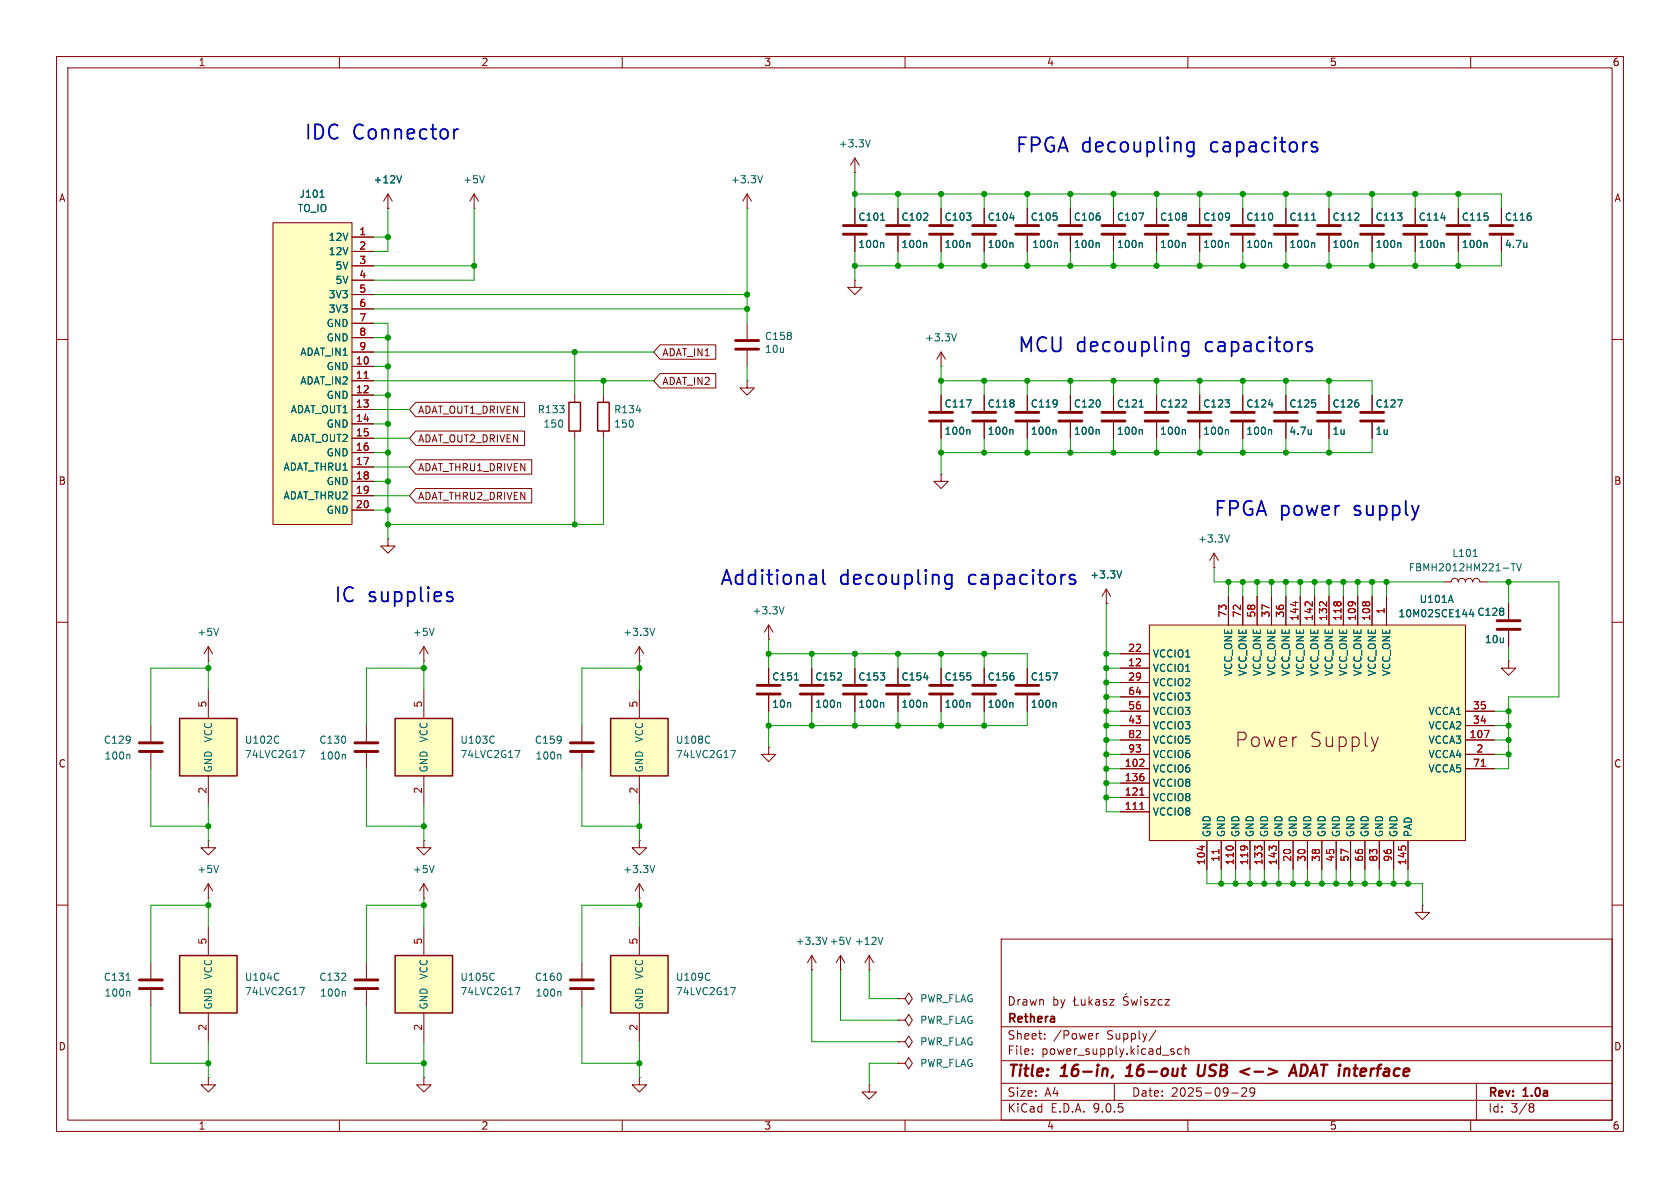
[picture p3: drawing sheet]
<svg xmlns="http://www.w3.org/2000/svg" width="297mm" height="210mm" viewBox="0 0 297 210" stroke-linecap="round" stroke-linejoin="round" font-family="sans-serif">
<g fill="none" stroke="#840000" stroke-width=".18">
<path d="M10 10h277v190h-277zM12 12h273v186h-273zM60 10v2M110 10v2M160 10v2M210 10v2M260 10v2M196.8 36.8v2.8M204.5 36.8v2.8M212.1 36.8v2.8M219.7 36.8v2.8M250.2 36.8v2.8"/>
<path d="M196.8 41.7v2.8M204.5 41.7v2.8M212.1 41.7v2.8M219.7 41.7v2.8M250.2 41.7v2.8M10 60h2M285 60h2M10 110h2M255.3 102.9h1.2a.64 .64 0 0 1 .7-.7 .64 .64 0 0 1 .6 .7 .64 .64 0 0 1 .6-.7 .64 .64 0 0 1 .7 .7 .64 .64 0 0 1 .6-.7 .64 .64 0 0 1 .6 .7 .64 .64 0 0 1 .7-.7 .64 .64 0 0 1 .6 .7h1.3M285 110h2M64.8 128.3v2.8M64.8 133.1v2.8"/>
<path d="M10 160h2M177 166h108v32h-108zM190 176.2v1.5h.7M190.2 176.7l-.5 .3M191.2 176.7v.9l.4 .1 .2-.1M191.8 176.7v1M192.5 176.2v1.5M192.7 177.1l.4 .6M193.1 176.7l-.6 .6M193.7 176.8h.6l.1 .9M194.4 177.1h-.5a.29 .29 0 0 0-.2 .3 .29 .29 0 0 0 .2 .3l.5-.1M195.6 176.8l-.4-.1-.2 .2 .1 .2 .5 .2v.3h-.6"/>
<path d="M196.2 176.7h.8l-.8 1h.8M199.2 175.6l-.2 .2M199.5 176.3l-.6-.1-.2 .1v.5l.6 .3 .2 .3-.3 .3-.6-.1M200 176.7l.2 1 .3-.7 .3 .7 .3-1M201.7 176.2v.1M201.7 176.7v1M202.9 176.8l-.4-.1-.2 .2 .1 .2 .5 .2v.3h-.6M203.5 176.7h.7l-.7 1h.7M205.5 176.8l-.5-.1-.3 .3v.4l.2 .2h.6M206 176.7h.7l-.7 1h.7M285 160h2M60 198v2"/>
<path d="M110 198v2M160 198v2M177 194.5h108M177 191.5h108M177 187.5h108M177 181.5h108M182.5 186.3v.1M182.5 185.5v.1M184.7 183.6v.1M184.7 182.8v.1M193.8 182.7v1M194.2 182.7l-.2 .1-.2 .2"/>
<path d="M197 191.5v3M204.4 182.1l-1.3 2M207.4 185.9l.2 .2-.2 .3M207.4 185.4l.1 .1M208.9 185.5l-.4-.1-.3 .3v.4l.1 .2h.6M209.5 185.5l.2-.1 .4 .1 .1 .9M209.5 184.9v1.5M210 198v2M217.7 193.2h1.2M219.5 192.4l.6-.1 .2 .1 .1 .3-.9 1.1h.9M221.8 192.9l-.3 .3h-.3l-.2-.3 .1-.5 .4-.1 .2 .1a.99 .99 0 0 1-.3 1.4h-.3M260 198v2"/>
<path d="M261 191.5v6.5M270.6 195.1l.4 .1 .2 .2-.3 .3M270.6 195.7h.3M270.9 195.7l.2 .2 .1 .4-.2 .2-.4 .1"/>
</g>
<path d="M196.7 190.1l-.2 .4M199 190.2h1.2M199.6 188.5l-.4 .3M208.9 188.9h.8M211.9 188.2l-.2 1.6 .2 .3a.66 .66 0 0 0 .9-.1M220.9 188.9l-1.6 .5 1.5 .6M227.9 190.2l.9-2 .4 2M228.1 189.6h1M230.6 188.2h-.5l-.2 2 .7-.1" fill="none" stroke="#840000" stroke-width=".4"/>
<path d="M201.3 37.7h.9l-.6 1.2M254.7 38.5h.8M201.8 42.9l.1 .2v.7M209.4 42.9l.2 .2v.7M217 42.9l.2 .2v.7M224.6 42.9l.2 .2v.7M255.1 42.9l.2 .2v.7M260.4 98.4h.8M267.2 99.6h.7M267.5 99.6v1.3M268.1 99.6l.4 1.3 .5-1.3M60.9 133.3l.2 .2v.7" fill="none" stroke="#006464" stroke-width=".18"/>
<path d="M194.8 39.9h4.1M202.4 39.9h4.1M210.1 39.9h4M217.7 39.9h4M248.2 39.9h4M194.8 41.4h4.1M202.4 41.4h4.1M210.1 41.4h4M217.7 41.4h4M248.2 41.4h4M62.7 131.3h4.1M62.7 132.8h4.1" fill="none" stroke="#840000" stroke-width=".51"/>
<path d="M69.8 127h10.2v10.2h-10.2z" fill="#ffffc2"/>
<path d="M69.8 127h10.2v10.2h-10.2z" fill="none" stroke="#840000" stroke-width=".25"/>
<g fill="none" stroke="#840000" stroke-width=".18">
<path d="M68.6 36.8h.1M68.6 34.3l-.8 1.3M68.6 34.3l.7 1.3M68.6 34.3v2.5M83.8 36.8h.1M83.8 34.3l-.7 1.3M83.8 34.3l.8 1.3M83.8 34.3v2.5M132.1 36.8h.1M132.1 34.3l-.8 1.3M132.1 34.3l.7 1.3M132.1 34.3v2.5"/>
<path d="M151.1 30.5h.1M151.1 27.9v2.6M151.1 36.8v2.8M151.1 27.9l-.7 1.3M151.1 27.9l.8 1.3M158.7 36.8v2.8M166.4 36.8v2.8M174 36.8v2.8M181.6 36.8v2.8M189.2 36.8v2.8M227.3 36.8v2.8M234.9 36.8v2.8"/>
<path d="M242.6 36.8v2.8M257.8 36.8v2.8M265.4 36.8v2.8M132.1 57.2v2.7M151.1 49.5v1.3h1.3l-1.3 1.3-1.2-1.3h1.2M151.1 49.5h.1M151.1 41.7v2.8M158.7 41.7v2.8M166.4 41.7v2.8M174 41.7v2.8M181.6 41.7v2.8M189.2 41.7v2.8"/>
<path d="M227.3 41.7v2.8M234.9 41.7v2.8M242.6 41.7v2.8M257.8 41.7v2.8M265.4 41.7v2.8M132.1 67.3v1.3h1.2l-1.2 1.3-1.3-1.3h1.3M132.1 67.3h.1M132.1 62v2.8M166.4 64.8h.1M166.4 62.2l-.8 1.3M166.4 62.2l.7 1.3M166.4 62.2v2.6"/>
<path d="M166.4 69.9v2.7M166.4 74.7v2.8M174 69.9v2.7M174 74.7v2.8M181.6 69.9v2.7M181.6 74.7v2.8M189.2 69.9v2.7M189.2 74.7v2.8M196.8 69.9v2.7M196.8 74.7v2.8M212.1 69.9v2.7M212.1 74.7v2.8"/>
<path d="M219.7 69.9v2.7M219.7 74.7v2.8M227.3 69.9v2.7M227.3 74.7v2.8M234.9 69.9v2.7M234.9 74.7v2.8M242.6 69.9v2.7M242.6 74.7v2.8M166.4 83.8v1.3h1.2l-1.2 1.3-1.3-1.3h1.3M166.4 83.8h.1M214.6 97.8l-.7 1.3M214.6 97.8l.8 1.3"/>
<path d="M214.6 97.8v2.5M74.9 116.8h.1M74.9 114.3v2.5M74.9 114.3l-.7 1.3M74.9 114.3l.8 1.3M135.9 113h.1M135.9 110.5l-.8 1.3M135.9 110.5l.8 1.3M135.9 110.5v2.5M214.6 100.3h.1M74.9 121.9v5.1M74.9 137.2v5"/>
</g>
<g fill="none" stroke="#006464" stroke-width=".18">
<path d="M71 31.1l-.4 1.2M85.6 31.1l-.4 1.2M134.8 31.1l-.4 1.2M153.9 24.7l-.5 1.3M155.7 38.9h.7M178.5 38.5h.8M231.9 38.9h.7M156 42.9l.2 .2v.7M163.7 42.9l.1 .2v.7M169.1 59l-.4 1.3M171.3 42.9l.2 .2v.7M178.9 42.9l.2 .2v.7"/>
<path d="M186.8 42.9l.2 .2v.7M194.1 42.9l.2 .2v.7M232.2 42.9l.2 .2v.7M239.9 42.9l.1 .2v.7M247.5 42.9l.2 .2v.7M262.7 42.9l.2 .2v.7M269.9 42.9v.9M269.9 43.6v.1M170.9 70.7h.8l-.5 1.3M171.3 75.9l.2 .2v.7M178.9 75.9l.2 .2v.7M186.5 75.9l.2 .2v.7"/>
<path d="M194.1 75.9l.2 .2v.7M201.4 72h.7M201.8 75.9l.1 .2v.7M217 75.9l.2 .2v.7M224.3 71.5h.7M224.6 75.9l.2 .2v.7M231.8 75.9v.9M231.8 76.7h.1M247.1 70.7h.8l-.5 1.3M217.4 94.6l-.5 1.2M76.7 111.1l-.4 1.2M138.6 107.3l-.4 1.2"/>
<path d="M87.3 130.2h.1M87.4 131.3h-.1M91.1 132.7h.8l-.5 1.2"/>
</g>
<g fill="none" stroke="#840000" stroke-width=".51">
<path d="M149.1 39.9h4.1M156.7 39.9h4.1M164.3 39.9h4.1M172 39.9h4M179.6 39.9h4M187.2 39.9h4.1M225.3 39.9h4.1M232.9 39.9h4.1M240.5 39.9h4.1M255.8 39.9h4M263.4 39.9h4.1M149.1 41.4h4.1"/>
<path d="M156.7 41.4h4.1M164.3 41.4h4.1M172 41.4h4M179.6 41.4h4M187.2 41.4h4.1M225.3 41.4h4.1M232.9 41.4h4.1M240.5 41.4h4.1M255.8 41.4h4M263.4 41.4h4.1M130 60.2h4.1M130 61.7h4.1"/>
<path d="M164.3 72.9h4.1M164.3 74.4h4.1M172 72.9h4M172 74.4h4M179.6 72.9h4M179.6 74.4h4M187.2 72.9h4.1M187.2 74.4h4.1M194.8 72.9h4.1M194.8 74.4h4.1M210.1 72.9h4M210.1 74.4h4"/>
<path d="M217.7 72.9h4M217.7 74.4h4M225.3 72.9h4.1M225.3 74.4h4.1M232.9 72.9h4.1M232.9 74.4h4.1M240.5 72.9h4.1M240.5 74.4h4.1"/>
</g>
<path d="M48.3 39.4h13.9v53.3h-13.9z" fill="#ffffc2"/>
<g fill="none" stroke="#840000" stroke-width=".18">
<path d="M48.3 39.4h13.9v53.3h-13.9zM62.2 41.9h3.8M62.2 44.5h3.8M62.2 47h3.8M62.2 49.5h3.8M62.2 52.1h3.8M62.2 54.6h3.8M62.2 57.2h3.8M62.2 59.7h3.8M62.2 62.2h3.8M62.2 64.8h3.8M62.2 67.3h3.8"/>
<path d="M62.2 69.9h3.8M62.2 72.4h3.8M62.2 74.9h3.8M62.2 77.5h3.8M204.5 69.9v2.7M204.5 74.7v2.8M62.2 80h3.8M62.2 82.6h3.8M62.2 85.1h3.8M62.2 87.6h3.8M62.2 90.2h3.8M36.8 116.8h.1"/>
<path d="M36.8 114.3l-.7 1.3M36.8 114.3l.8 1.3M36.8 114.3v2.5M113 116.8h.1M113 114.3l-.7 1.3M113 114.3l.8 1.3M113 114.3v2.5M135.9 118.1v2.8M143.5 118.1v2.8M195.6 106.7h.1M195.6 104.1l-.8 1.3M195.6 104.1l.7 1.3"/>
<path d="M195.6 104.1v2.6M26.7 128.3v2.8M26.7 133.1v2.8M135.9 122.9v2.8M143.5 122.9v2.8"/>
</g>
<path d="M64.4 66.9h.7" fill="none" stroke="#a90000" stroke-width=".18"/>
<path d="M56.6 34.9h.7M209.4 75.9l.2 .2v.7M38.6 111.1l-.4 1.2M115.8 111.1l-.5 1.2M198.3 100.9l-.4 1.3M22.8 133.3l.2 .2v.7M140.4 120.2h.8M148.4 124.2l.2 .2v.6" fill="none" stroke="#006464" stroke-width=".18"/>
<path d="M202.4 72.9h4.1M202.4 74.4h4.1M24.6 131.3h4.1M24.6 132.8h4.1M133.9 121.2h4M133.9 122.7h4M141.5 121.2h4M141.5 122.7h4" fill="none" stroke="#840000" stroke-width=".51"/>
<path d="M31.7 127h10.2v10.2h-10.2z" fill="#ffffc2"/>
<path d="M31.7 127h10.2v10.2h-10.2z" fill="none" stroke="#840000" stroke-width=".25"/>
<path d="M36.8 121.9v5.1M36.8 137.2v5M74.9 148.6v1.3h1.3l-1.3 1.2-1.2-1.2h1.2M74.9 148.6h.1M74.9 158.8h.1M74.9 156.2l-.7 1.3M74.9 156.2l.8 1.3M74.9 156.2v2.6M64.8 170.2v2.8M64.8 175v2.8" fill="none" stroke="#840000" stroke-width=".18"/>
<path d="M49.2 130.2h.1M49.3 131.3h-.1M53 132.7h.8l-.5 1.2M76.7 153l-.4 1.2M60.9 175.2l.2 .2v.7" fill="none" stroke="#006464" stroke-width=".18"/>
<path d="M62.7 173.2h4.1M62.7 174.8h4.1" fill="none" stroke="#840000" stroke-width=".51"/>
<path d="M31.7 168.9h10.2v10.2h-10.2z" fill="#ffffc2"/>
<path d="M31.7 168.9h10.2v10.2h-10.2z" fill="none" stroke="#840000" stroke-width=".25"/>
<path d="M36.8 158.8h.1M36.8 148.6v1.3h1.3l-1.3 1.2-1.2-1.2h1.2M36.8 148.6h.1M36.8 156.2v2.6M36.8 156.2l-.7 1.3M36.8 156.2l.8 1.3M26.7 170.2v2.8M26.7 175v2.8M36.8 163.8v5.1M36.8 179.1v5.1M36.8 190.5v1.3h1.3l-1.3 1.2-1.2-1.2h1.2M36.8 190.5h.1" fill="none" stroke="#840000" stroke-width=".18"/>
<path d="M38.6 153l-.4 1.2M22.3 173.3h.7M22.8 175.2l.2 .2v.7M49.2 172.1l.1 .1M49.3 173.2h-.1M53 174.6h.8l-.5 1.2" fill="none" stroke="#006464" stroke-width=".18"/>
<path d="M24.6 173.2h4.1M24.6 174.8h4.1" fill="none" stroke="#840000" stroke-width=".51"/>
<path d="M69.8 168.9h10.2v10.2h-10.2z" fill="#ffffc2"/>
<path d="M100.6 71.1h2v5.1h-2zM105.7 71.1h2v5.1h-2zM69.8 168.9h10.2v10.2h-10.2z" fill="none" stroke="#840000" stroke-width=".25"/>
<g fill="none" stroke="#840000" stroke-width=".18">
<path d="M101.6 69.9v1.2M101.6 76.2v1.3M106.7 69.9v1.2M106.7 76.2v1.3M68.6 95.3v1.2h1.2l-1.2 1.3-1.3-1.3h1.3M68.6 95.3h.1M113 158.8h.1M113 148.6v1.3h1.3l-1.3 1.2-1.2-1.2h1.2M113 148.6h.1M113 156.2l-.7 1.3M113 156.2l.8 1.3M113 156.2v2.6"/>
<path d="M74.9 163.8v5.1M74.9 179.1v5.1M102.9 170.2v2.8M102.9 175v2.8M143.5 171.5h.1M143.5 168.9l-.8 1.3M143.5 168.9l.8 1.3M143.5 168.9v2.6M74.9 190.5v1.3h1.3l-1.3 1.2-1.2-1.2h1.2M74.9 190.5h.1M113 190.5v1.3h1.3l-1.3 1.2-1.2-1.2h1.2M113 190.5h.1"/>
</g>
<path d="M112.5 72.5h.8M115.8 153l-.5 1.2M87.3 172.1l.1 .1M87.4 173.2h-.1M91.1 174.6h.8l-.5 1.2M99 175.2l.2 .2v.7M146.2 165.7l-.4 1.2" fill="none" stroke="#006464" stroke-width=".18"/>
<path d="M100.8 173.2h4.1M100.8 174.8h4.1" fill="none" stroke="#840000" stroke-width=".51"/>
<path d="M107.9 168.9h10.2v10.2h-10.2z" fill="#ffffc2"/>
<path d="M107.9 168.9h10.2v10.2h-10.2z" fill="none" stroke="#840000" stroke-width=".25"/>
<path d="M102.9 128.3v2.8M102.9 133.1v2.8M113 163.8v5.1M113 179.1v5.1" fill="none" stroke="#840000" stroke-width=".18"/>
<path d="M99 133.3l.2 .2v.7M125.4 172.1l.1 .1M125.5 173.2h-.1M129.2 174.6h.8l-.5 1.2" fill="none" stroke="#006464" stroke-width=".18"/>
<path d="M100.8 131.3h4.1M100.8 132.8h4.1" fill="none" stroke="#840000" stroke-width=".51"/>
<path d="M107.9 127h10.2v10.2h-10.2z" fill="#ffffc2"/>
<path d="M107.9 127h10.2v10.2h-10.2z" fill="none" stroke="#840000" stroke-width=".25"/>
<g fill="none" stroke="#840000" stroke-width=".18">
<path d="M266.7 116.8v1.3h1.3l-1.3 1.3-1.3-1.3h1.3M266.7 116.8h.1M266.7 106.7v2.8M266.7 111.5v2.8M113 121.9v5.1M113 137.2v5M135.9 132.1v1.3h1.3l-1.3 1.2-1.3-1.2h1.3M135.9 132.1h.1M158.7 176.5h1.3l.7-1 .6 1-.6 1-.7-1M158.7 176.5h.1M251.5 160v1.3h1.2l-1.2 1.3-1.3-1.3h1.3M251.5 160h.1"/>
<path d="M153.7 191.8v1.2h1.2l-1.2 1.3-1.3-1.3h1.3M153.7 191.8h.1M158.7 184.2h1.3l.7-1.1 .6 1.1-.6 1-.7-1M158.7 184.2h.1M158.7 188h1.3l.7-1.1 .6 1.1-.6 1-.7-1M158.7 188h.1"/>
</g>
<path d="M125.4 130.2h.1M125.5 131.3h-.1M129.2 132.7h.8l-.5 1.2" fill="none" stroke="#006464" stroke-width=".18"/>
<path d="M264.7 109.7h4M264.7 111.3h4" fill="none" stroke="#840000" stroke-width=".51"/>
<path d="M203.2 110.5h55.9v38.1h-55.9z" fill="#ffffc2"/>
<g fill="none" stroke="#840000" stroke-width=".18">
<path d="M68.6 36.8h.1M151.1 36.8v2.8M158.7 36.8v2.8M166.4 36.8v2.8M174 36.8v2.8M181.6 36.8v2.8M189.2 36.8v2.8M196.8 36.8v2.8M204.5 36.8v2.8M212.1 36.8v2.8M219.7 36.8v2.8M227.3 36.8v2.8"/>
<path d="M234.9 36.8v2.8M242.6 36.8v2.8M250.2 36.8v2.8M257.8 36.8v2.8M265.4 36.8v2.8M62.2 41.9h3.8M62.2 44.5h3.8M62.2 47h3.8M62.2 49.5h3.8M62.2 52.1h3.8M62.2 54.6h3.8M62.2 57.2h3.8"/>
<path d="M62.2 59.7h3.8M151.1 41.7v2.8M158.7 41.7v2.8M166.4 41.7v2.8M174 41.7v2.8M181.6 41.7v2.8M189.2 41.7v2.8M196.8 41.7v2.8M204.5 41.7v2.8M212.1 41.7v2.8M219.7 41.7v2.8M227.3 41.7v2.8"/>
<path d="M234.9 41.7v2.8M242.6 41.7v2.8M250.2 41.7v2.8M257.8 41.7v2.8M265.4 41.7v2.8M62.2 62.2h3.8M62.2 64.8h3.8M62.2 67.3h3.8M62.2 69.9h3.8M62.2 72.4h3.8M62.2 74.9h3.8M62.2 77.5h3.8"/>
<path d="M73.5 71.1h19.2v2.6h-19.2l-1.1-1.3zM73.5 76.2h19.2v2.5h-19.2l-1.1-1.2zM116.7 66h9.8v2.6h-9.8l-1.1-1.3zM116.7 61h9.8v2.5h-9.8l-1.1-1.3zM166.4 69.9v2.7M166.4 74.7v2.8M174 69.9v2.7M174 74.7v2.8M181.6 69.9v2.7M181.6 74.7v2.8M189.2 69.9v2.7M189.2 74.7v2.8"/>
<path d="M196.8 69.9v2.7M196.8 74.7v2.8M204.5 69.9v2.7M204.5 74.7v2.8M212.1 69.9v2.7M212.1 74.7v2.8M219.7 69.9v2.7M219.7 74.7v2.8M227.3 69.9v2.7M227.3 74.7v2.8M234.9 69.9v2.7M234.9 74.7v2.8"/>
<path d="M242.6 69.9v2.7M242.6 74.7v2.8M62.2 80h3.8M62.2 82.6h3.8M62.2 85.1h3.8M62.2 87.6h3.8M62.2 90.2h3.8M73.5 86.4h20.5v2.5h-20.5l-1.1-1.3zM73.5 81.3h20.5v2.5h-20.5l-1.1-1.2zM135.9 118.1v2.8M143.5 118.1v2.8M151.1 118.1v2.8"/>
<path d="M158.7 118.1v2.8M166.4 118.1v2.8M174 118.1v2.8M181.6 118.1v2.8M195.6 106.7h.1M198.1 115.6h5.1M198.1 118.1h5.1M203.2 110.5h55.9v38.1h-55.9zM217.2 105.4v5.1M219.7 105.4v5.1M222.2 105.4v5.1M224.8 105.4v5.1"/>
<path d="M227.3 105.4v5.1M229.9 105.4v5.1M232.4 105.4v5.1M234.9 105.4v5.1M237.5 105.4v5.1M240 105.4v5.1M242.6 105.4v5.1M245.1 105.4v5.1M266.7 106.7v2.8M266.7 111.5v2.8M135.9 122.9v2.8M143.5 122.9v2.8"/>
<path d="M151.1 122.9v2.8M158.7 122.9v2.8M166.4 122.9v2.8M174 122.9v2.8M181.6 122.9v2.8M198.1 120.7h5.1M198.1 123.2h5.1M198.1 125.7h5.1M198.1 128.3h5.1M198.1 130.8h5.1M198.1 133.4h5.1M198.1 135.9h5.1"/>
<path d="M198.1 138.4h5.1M243.7 130.3l-.6 1.7M259.1 125.7h5.1M259.1 128.3h5.1M259.1 130.8h5.1M259.1 133.4h5.1M259.1 135.9h5.1M198.1 141h5.1M198.1 143.5h5.1M213.4 148.6v5.1M215.9 148.6v5.1M218.4 148.6v5.1"/>
<path d="M221 148.6v5.1M223.5 148.6v5.1M226.1 148.6v5.1M228.6 148.6v5.1M231.1 148.6v5.1M233.7 148.6v5.1M236.2 148.6v5.1M238.8 148.6v5.1M241.3 148.6v5.1M243.8 148.6v5.1M246.4 148.6v5.1M248.9 148.6v5.1"/>
<path d="M148.6 171.5h.1M148.6 168.9l-.8 1.3M148.6 168.9l.8 1.3M148.6 168.9v2.6M153.7 171.5h.1M153.7 168.9l-.8 1.3M153.7 168.9l.7 1.3M153.7 168.9v2.6M158.7 180.3h1.3l.7-1 .6 1-.6 1.1-.7-1.1M158.7 180.3h.1"/>
</g>
<g fill="none" stroke="#a90000" stroke-width=".18">
<path d="M64.4 66.9h.7M229 106.3v.8M230.8 106.4h.5M232 106.4v.8M233.4 106.4h.4M234.5 106.4v.8M201.4 135.5h.8M202.2 134.3v.4M261.9 135.5h.7M262.4 129.1h.9l-.6 1.3M201.5 140.6h.7M201.5 143.1h.7"/>
<path d="M212.5 149.5v.8M215.5 150.2v.7"/>
</g>
<g fill="none" stroke="#006464" stroke-width=".18">
<path d="M56.6 34.9h.7M71 31.1l-.4 1.2M155.7 38.9h.7M178.5 38.5h.8M201.3 37.7h.9l-.6 1.2M231.9 38.9h.7M254.7 38.5h.8M156 42.9l.2 .2v.7M163.7 42.9l.1 .2v.7M171.3 42.9l.2 .2v.7M178.9 42.9l.2 .2v.7M186.8 42.9l.2 .2v.7"/>
<path d="M194.1 42.9l.2 .2v.7M201.8 42.9l.1 .2v.7M209.4 42.9l.2 .2v.7M217 42.9l.2 .2v.7M224.6 42.9l.2 .2v.7M232.2 42.9l.2 .2v.7M239.9 42.9l.1 .2v.7M247.5 42.9l.2 .2v.7M255.1 42.9l.2 .2v.7M262.7 42.9l.2 .2v.7M269.9 42.9v.9M269.9 43.6v.1"/>
<path d="M170.9 70.7h.8l-.5 1.3M171.3 75.9l.2 .2v.7M178.9 75.9l.2 .2v.7M186.5 75.9l.2 .2v.7M194.1 75.9l.2 .2v.7M201.4 72h.7M201.8 75.9l.1 .2v.7M209.4 75.9l.2 .2v.7M217 75.9l.2 .2v.7M224.3 71.5h.7M224.6 75.9l.2 .2v.7M231.8 75.9v.9"/>
<path d="M231.8 76.7h.1M247.1 70.7h.8l-.5 1.3M163.3 119.8h.8M186.1 118.9h.8l-.5 1.3M198.3 100.9l-.4 1.3M256.5 105.2l.4 1.3M260.1 107.7l-.3 .9h.8M260.4 108.2v.8M140.4 120.2h.8M148.4 124.2l.2 .2v.6M156 124.2l.2 .2v.6M163.7 124.2l.1 .2v.6"/>
<path d="M171.3 124.2l.2 .2v.6M178.9 124.2l.2 .2v.6M186.5 124.2l.2 .2v.6M150.4 165.7l-.4 1.2M156.1 165.7l-.4 1.2"/>
</g>
<path d="M149.1 121.2h4.1M149.1 122.7h4.1M156.7 121.2h4.1M156.7 122.7h4.1M164.3 121.2h4.1M164.3 122.7h4.1M172 121.2h4M172 122.7h4M179.6 121.2h4M179.6 122.7h4" fill="none" stroke="#840000" stroke-width=".51"/>
<g fill="none" stroke="#009600" stroke-width=".18">
<path d="M68.6 36.8v7.7h-2.6M83.8 36.8v12.7h-17.8M132.1 36.8v20.4M151.1 34.3h114.3v2.5M151.1 30.5v6.3M158.7 34.3v2.5M166.4 34.3v2.5M174 34.3v2.5M181.6 34.3v2.5M189.2 34.3v2.5M196.8 34.3v2.5M204.5 34.3v2.5"/>
<path d="M212.1 34.3v2.5M219.7 34.3v2.5M227.3 34.3v2.5M234.9 34.3v2.5M242.6 34.3v2.5M250.2 34.3v2.5M257.8 34.3v2.5M66 47h17.8M66 57.2h2.6v38.1M66 41.9h2.6M66 59.7h2.6M66 54.6h66.1"/>
<path d="M66 52.1h66.1M151.1 44.5v5M158.7 44.5v2.5M166.4 44.5v2.5M174 44.5v2.5M181.6 44.5v2.5M189.2 44.5v2.5M196.8 44.5v2.5M204.5 44.5v2.5M212.1 44.5v2.5M219.7 44.5v2.5M227.3 44.5v2.5"/>
<path d="M234.9 44.5v2.5M242.6 44.5v2.5M250.2 44.5v2.5M257.8 44.5v2.5M265.4 44.5v2.5h-114.3M66 67.3h49.6M66 74.9h2.6M66 72.4h6.4M66 77.5h6.4M66 69.9h2.6M66 64.8h2.6M66 62.2h49.6"/>
<path d="M101.6 62.2v7.7M101.6 77.5v15.2M106.7 77.5v15.2h-38.1M106.7 67.3v2.6M132.1 64.8v2.5M166.4 64.8v5.1M166.4 77.5v6.3M166.4 67.3h76.2v2.6M174 67.3v2.6M174 77.5v2.5M181.6 67.3v2.6M181.6 77.5v2.5"/>
<path d="M189.2 67.3v2.6M189.2 77.5v2.5M196.8 67.3v2.6M196.8 77.5v2.5M204.5 67.3v2.6M204.5 77.5v2.5M212.1 67.3v2.6M212.1 77.5v2.5M219.7 67.3v2.6M219.7 77.5v2.5M227.3 67.3v2.6M227.3 77.5v2.5"/>
<path d="M234.9 67.3v2.6M234.9 77.5v2.5M242.6 77.5v2.5h-76.2M66 80h2.6M66 85.1h2.6M66 82.6h6.4M66 87.6h6.4M66 90.2h2.6M36.8 118.1h-10.1v10.2M36.8 116.8v5.1M74.9 116.8v5.1M74.9 118.1h-10.1v10.2"/>
<path d="M113 118.1h-10.1v10.2M113 116.8v5.1M135.9 115.6h45.7v2.5M135.9 113v5.1M143.5 115.6v2.5M151.1 115.6v2.5M158.7 115.6v2.5M166.4 115.6v2.5M174 115.6v2.5M195.6 115.6h2.5M195.6 106.7v36.8h2.5M195.6 118.1h2.5"/>
<path d="M214.6 100.3v2.6h40.7M217.2 102.9v2.5M219.7 102.9v2.5M222.2 102.9v2.5M224.8 102.9v2.5M227.3 102.9v2.5M229.9 102.9v2.5M232.4 102.9v2.5M234.9 102.9v2.5M237.5 102.9v2.5M240 102.9v2.5M242.6 102.9v2.5"/>
<path d="M245.1 102.9v2.5M262.9 102.9h12.7v20.3h-8.9v12.7h-2.5M266.7 102.9v3.8M266.7 114.3v2.5M26.7 135.9v10.2h10.1M64.8 135.9v10.2h10.1M102.9 135.9v10.2h10.1M135.9 125.7v6.4M143.5 125.7v2.6M151.1 125.7v2.6M158.7 125.7v2.6M166.4 125.7v2.6"/>
<path d="M174 125.7v2.6M181.6 125.7v2.6h-45.7M195.6 128.3h2.5M195.6 138.4h2.5M195.6 120.7h2.5M195.6 135.9h2.5M195.6 130.8h2.5M195.6 133.4h2.5M195.6 123.2h2.5M195.6 125.7h2.5M264.2 128.3h2.5M264.2 130.8h2.5"/>
<path d="M264.2 133.4h2.5M264.2 125.7h2.5M36.8 142.2v6.4M36.8 158.8v5M74.9 142.2v6.4M74.9 158.8v5M113 142.2v6.4M113 158.8v5M195.6 141h2.5M213.4 153.7v2.5h38.1v3.8M215.9 153.7v2.5M218.4 153.7v2.5"/>
<path d="M221 153.7v2.5M223.5 153.7v2.5M226.1 153.7v2.5M228.6 153.7v2.5M231.1 153.7v2.5M233.7 153.7v2.5M236.2 153.7v2.5M238.8 153.7v2.5M241.3 153.7v2.5M243.8 153.7v2.5M246.4 153.7v2.5M248.9 153.7v2.5"/>
<path d="M26.7 177.8v10.2h10.1M36.8 160h-10.1v10.2M64.8 177.8v10.2h10.1M74.9 160h-10.1v10.2M102.9 177.8v10.2h10.1M113 160h-10.1v10.2M143.5 171.5v12.7h15.2M148.6 171.5v8.8h10.1M153.7 171.5v5h5M36.8 184.2v6.3M74.9 184.2v6.3M113 184.2v6.3"/>
<path d="M158.7 188h-5v3.8"/>
</g>
<g fill="none" stroke="#0000c2" stroke-width=".32">
<path d="M80.3 22.8v1.7M81 22.8a.65 .65 0 0 0-.7 .5M211 25.1v2.1a.69 .69 0 0 1-1.1 .3M211 25.2l-.7-.1-.5 .5v.7l.3 .4 .2 .1 .7-.1M232.8 25.2l-.6-.1-.4 .4 .2 .3 .8 .3 .1 .2-.1 .4-.2 .1-.8-.1M210.1 60.4v2.1a.69 .69 0 0 1-1.1 .3M210.1 60.6l-.7-.2-.5 .5v.7l.3 .4 .2 .1 .7-.1M231.9 60.6l-.6-.2-.4 .4 .1 .4 .9 .2 .1 .2-.1 .4-.3 .1-.7-.1M79.1 105.4l.8 .2 .2 .4-.4 .3-.7-.1M79.1 104.7l.2-.1 .6 .1M143.5 101.6h.4l.4 .3v1.4M144.3 103.1l-.8 .2"/>
<path d="M144.3 102.2l-.8 .1M145.5 100.7v2.2l.4 .4M168.3 101.7l-.8-.1-.5 .5v.7l.3 .3 .2 .2 .8-.2M168.3 101.6v2a.69 .69 0 0 1-1.1 .4M190 101.7l-.6-.1-.3 .3 .1 .4 .8 .2 .1 .3-.1 .3-.2 .2-.7-.2"/>
</g>
<g fill="#009600" stroke="#009600" stroke-width=".18">
<circle cx="250.2" cy="34.3" r=".46"/>
<circle cx="257.8" cy="34.3" r=".46"/>
<circle cx="234.9" cy="34.3" r=".46"/>
<circle cx="242.6" cy="34.3" r=".46"/>
<circle cx="227.3" cy="34.3" r=".46"/>
<circle cx="234.9" cy="47" r=".46"/>
<circle cx="257.8" cy="47" r=".46"/>
<circle cx="242.6" cy="47" r=".46"/>
<circle cx="250.2" cy="47" r=".46"/>
<circle cx="212.1" cy="67.3" r=".46"/>
<circle cx="219.7" cy="80" r=".46"/>
<circle cx="219.7" cy="67.3" r=".46"/>
<circle cx="227.3" cy="67.3" r=".46"/>
<circle cx="227.3" cy="80" r=".46"/>
<circle cx="212.1" cy="47" r=".46"/>
<circle cx="219.7" cy="34.3" r=".46"/>
<circle cx="212.1" cy="34.3" r=".46"/>
<circle cx="196.8" cy="80" r=".46"/>
<circle cx="204.5" cy="80" r=".46"/>
<circle cx="212.1" cy="80" r=".46"/>
<circle cx="151.1" cy="34.3" r=".46"/>
<circle cx="158.7" cy="34.3" r=".46"/>
<circle cx="181.6" cy="34.3" r=".46"/>
<circle cx="151.1" cy="47" r=".46"/>
<circle cx="219.7" cy="102.9" r=".46"/>
<circle cx="222.2" cy="102.9" r=".46"/>
<circle cx="245.1" cy="102.9" r=".46"/>
<circle cx="237.5" cy="102.9" r=".46"/>
<circle cx="229.9" cy="102.9" r=".46"/>
<circle cx="234.9" cy="102.9" r=".46"/>
<circle cx="232.4" cy="102.9" r=".46"/>
<circle cx="217.2" cy="102.9" r=".46"/>
<circle cx="196.8" cy="47" r=".46"/>
<circle cx="189.2" cy="47" r=".46"/>
<circle cx="189.2" cy="34.3" r=".46"/>
<circle cx="189.2" cy="67.3" r=".46"/>
<circle cx="204.5" cy="47" r=".46"/>
<circle cx="196.8" cy="34.3" r=".46"/>
<circle cx="204.5" cy="34.3" r=".46"/>
<circle cx="181.6" cy="67.3" r=".46"/>
<circle cx="234.9" cy="80" r=".46"/>
<circle cx="234.9" cy="67.3" r=".46"/>
<circle cx="227.3" cy="47" r=".46"/>
<circle cx="219.7" cy="47" r=".46"/>
<circle cx="166.4" cy="47" r=".46"/>
<circle cx="166.4" cy="34.3" r=".46"/>
<circle cx="174" cy="34.3" r=".46"/>
<circle cx="158.7" cy="47" r=".46"/>
<circle cx="166.4" cy="67.3" r=".46"/>
<circle cx="174" cy="67.3" r=".46"/>
<circle cx="181.6" cy="47" r=".46"/>
<circle cx="174" cy="47" r=".46"/>
<circle cx="132.1" cy="54.6" r=".46"/>
<circle cx="132.1" cy="52.1" r=".46"/>
<circle cx="68.6" cy="41.9" r=".46"/>
<circle cx="68.6" cy="74.9" r=".46"/>
<circle cx="68.6" cy="64.8" r=".46"/>
<circle cx="68.6" cy="69.9" r=".46"/>
<circle cx="166.4" cy="80" r=".46"/>
<circle cx="174" cy="80" r=".46"/>
<circle cx="135.9" cy="115.6" r=".46"/>
<circle cx="143.5" cy="115.6" r=".46"/>
<circle cx="181.6" cy="80" r=".46"/>
<circle cx="204.5" cy="67.3" r=".46"/>
<circle cx="196.8" cy="67.3" r=".46"/>
<circle cx="189.2" cy="80" r=".46"/>
<circle cx="158.7" cy="128.3" r=".46"/>
<circle cx="166.4" cy="128.3" r=".46"/>
<circle cx="151.1" cy="128.3" r=".46"/>
<circle cx="158.7" cy="115.6" r=".46"/>
<circle cx="166.4" cy="115.6" r=".46"/>
<circle cx="174" cy="128.3" r=".46"/>
<circle cx="174" cy="115.6" r=".46"/>
<circle cx="135.9" cy="128.3" r=".46"/>
<circle cx="143.5" cy="128.3" r=".46"/>
<circle cx="74.9" cy="118.1" r=".46"/>
<circle cx="36.8" cy="118.1" r=".46"/>
<circle cx="74.9" cy="146.1" r=".46"/>
<circle cx="36.8" cy="146.1" r=".46"/>
<circle cx="113" cy="118.1" r=".46"/>
<circle cx="74.9" cy="160" r=".46"/>
<circle cx="36.8" cy="188" r=".46"/>
<circle cx="36.8" cy="160" r=".46"/>
<circle cx="74.9" cy="188" r=".46"/>
<circle cx="106.7" cy="67.3" r=".46"/>
<circle cx="68.6" cy="85.1" r=".46"/>
<circle cx="68.6" cy="90.2" r=".46"/>
<circle cx="68.6" cy="80" r=".46"/>
<circle cx="83.8" cy="47" r=".46"/>
<circle cx="68.6" cy="59.7" r=".46"/>
<circle cx="101.6" cy="92.7" r=".46"/>
<circle cx="68.6" cy="92.7" r=".46"/>
<circle cx="101.6" cy="62.2" r=".46"/>
<circle cx="113" cy="160" r=".46"/>
<circle cx="113" cy="188" r=".46"/>
<circle cx="113" cy="146.1" r=".46"/>
<circle cx="236.2" cy="156.2" r=".46"/>
<circle cx="233.7" cy="156.2" r=".46"/>
<circle cx="223.5" cy="156.2" r=".46"/>
<circle cx="228.6" cy="156.2" r=".46"/>
<circle cx="231.1" cy="156.2" r=".46"/>
<circle cx="226.1" cy="156.2" r=".46"/>
<circle cx="195.6" cy="141" r=".46"/>
<circle cx="195.6" cy="120.7" r=".46"/>
<circle cx="195.6" cy="118.1" r=".46"/>
<circle cx="218.4" cy="156.2" r=".46"/>
<circle cx="215.9" cy="156.2" r=".46"/>
<circle cx="221" cy="156.2" r=".46"/>
<circle cx="195.6" cy="138.4" r=".46"/>
<circle cx="238.8" cy="156.2" r=".46"/>
<circle cx="241.3" cy="156.2" r=".46"/>
<circle cx="240" cy="102.9" r=".46"/>
<circle cx="242.6" cy="102.9" r=".46"/>
<circle cx="266.7" cy="125.7" r=".46"/>
<circle cx="266.7" cy="128.3" r=".46"/>
<circle cx="266.7" cy="102.9" r=".46"/>
<circle cx="246.4" cy="156.2" r=".46"/>
<circle cx="248.9" cy="156.2" r=".46"/>
<circle cx="266.7" cy="133.4" r=".46"/>
<circle cx="266.7" cy="130.8" r=".46"/>
<circle cx="224.8" cy="102.9" r=".46"/>
<circle cx="227.3" cy="102.9" r=".46"/>
<circle cx="243.8" cy="156.2" r=".46"/>
<circle cx="195.6" cy="135.9" r=".46"/>
<circle cx="195.6" cy="130.8" r=".46"/>
<circle cx="195.6" cy="133.4" r=".46"/>
<circle cx="195.6" cy="125.7" r=".46"/>
<circle cx="195.6" cy="123.2" r=".46"/>
<circle cx="195.6" cy="128.3" r=".46"/>
<circle cx="195.6" cy="115.6" r=".46"/>
<circle cx="151.1" cy="115.6" r=".46"/>
</g>
<g font-size="3.5" fill="#0000c2">
<text x="53.7" y="25.1">IDC</text>
<text x="62.3" y="25.1">Connector</text>
<text x="179.4" y="27.4">FPGA decoupling</text>
<text x="214.2" y="27.4">capacitors</text>
<text x="179.8" y="62.7">MCU decoupling</text>
<text x="213.3" y="62.7">capacitors</text>
<text x="214.4" y="91.7">FPGA power</text>
<text x="239.6" y="91.7">supply</text>
<text x="58.9" y="106.9">IC</text>
<text x="65.1" y="106.9">supplies</text>
<text x="127.2" y="103.9">Additional</text>
<text x="148.4" y="103.9">decoupling</text>
<text x="171.5" y="103.9">capacitors</text>
</g>
<g font-size="3.5" fill="#840000">
<text x="218.3" y="132.3">Power</text>
<text x="231.4" y="132.3">Supply</text>
</g>
<g font-size="2.8" fill="#840000">
<text x="178" y="190.9">Title:</text>
<text x="187.7" y="190.9">16-in,</text>
<text x="200" y="190.9">16-out</text>
<text x="213.4" y="190.9">USB</text>
<text x="221.7" y="190.9">&lt;-&gt;</text>
<text x="231.4" y="190.9">ADAT interface</text>
</g>
<g font-size="2.1" fill="#840000">
<text x="178" y="178">Drawn</text>
<text x="186" y="178">by</text>
<text x="178" y="184">Sheet:</text>
<text x="178" y="181.2">Rethera</text>
<text x="186.2" y="184">/Power</text>
<text x="195.7" y="184">Supply/</text>
<text x="178" y="186.7">File:</text>
<text x="184.1" y="186.7">power_supply.kicad_sch</text>
<text x="178" y="196.9">KiCad</text>
<text x="178" y="194.1">Size:</text>
<text x="184.7" y="194.1">A4</text>
<text x="185.7" y="196.9">E.D.A.</text>
<text x="193.3" y="196.9">9.0.5</text>
<text x="200" y="194.1">Date:</text>
<text x="207" y="194.1">2025-09-29</text>
<text x="263" y="194.3">Rev:</text>
<text x="263" y="196.9">Id:</text>
<text x="267.1" y="196.9">3/8</text>
<text x="269.4" y="194.3">1.0a</text>
</g>
<g font-size="1.8" fill="#840000">
<text x="35" y="11.9">1</text>
<text x="85" y="11.9">2</text>
<text x="135" y="11.9">3</text>
<text x="185" y="11.9">4</text>
<text x="235" y="11.9">5</text>
<text x="285" y="11.9">6</text>
<text x="10.3" y="35.9">A</text>
<text x="285.3" y="35.9">A</text>
<text x="117" y="63.2">ADAT_IN1</text>
<text x="117" y="68.3">ADAT_IN2</text>
<text x="73.8" y="73.3">ADAT_OUT1_DRIVEN</text>
<text x="73.8" y="78.4">ADAT_OUT2_DRIVEN</text>
<text x="73.8" y="83.5">ADAT_THRU1_DRIVEN</text>
<text x="10.3" y="85.9">B</text>
<text x="73.8" y="88.6">ADAT_THRU2_DRIVEN</text>
<text x="285.3" y="85.9">B</text>
<text x="10.3" y="135.9">C</text>
<text x="285.3" y="135.9">C</text>
<text x="10.3" y="185.9">D</text>
<text x="285.3" y="185.9">D</text>
<text x="35" y="199.9">1</text>
<text x="85" y="199.9">2</text>
<text x="135" y="199.9">3</text>
<text x="185" y="199.9">4</text>
<text x="235" y="199.9">5</text>
<text x="285" y="199.9">6</text>
</g>
<g font-size="1.8" fill="#006464">
<text x="148.2" y="26.3">+3.3V</text>
<text x="52.8" y="35.2">J101</text>
<text x="65.9" y="32.6">+12V</text>
<text x="81.8" y="32.6">+5V</text>
<text x="129.1" y="32.6">+3.3V</text>
<text x="52.5" y="37.7">TO_IO</text>
<text x="151.6" y="39.2">C101</text>
<text x="159.3" y="39.2">C102</text>
<text x="166.9" y="39.2">C103</text>
<text x="174.5" y="39.2">C104</text>
<text x="182.1" y="39.2">C105</text>
<text x="189.7" y="39.2">C106</text>
<text x="197.4" y="39.2">C107</text>
<text x="205" y="39.2">C108</text>
<text x="212.6" y="39.2">C109</text>
<text x="220.2" y="39.2">C110</text>
<text x="227.8" y="39.2">C111</text>
<text x="235.5" y="39.2">C112</text>
<text x="243.1" y="39.2">C113</text>
<text x="250.7" y="39.2">C114</text>
<text x="258.3" y="39.2">C115</text>
<text x="265.9" y="39.2">C116</text>
<text x="58" y="42.8">12V</text>
<text x="58" y="45.3">12V</text>
<text x="59.2" y="47.9">5V</text>
<text x="151.6" y="44">100n</text>
<text x="159.3" y="44">100n</text>
<text x="166.9" y="44">100n</text>
<text x="174.5" y="44">100n</text>
<text x="182.4" y="44">100n</text>
<text x="189.7" y="44">100n</text>
<text x="197.4" y="44">100n</text>
<text x="205" y="44">100n</text>
<text x="212.6" y="44">100n</text>
<text x="220.2" y="44">100n</text>
<text x="227.8" y="44">100n</text>
<text x="235.5" y="44">100n</text>
<text x="243.1" y="44">100n</text>
<text x="250.7" y="44">100n</text>
<text x="258.3" y="44">100n</text>
<text x="265.9" y="44">4.7u</text>
<text x="58" y="52.9">3V3</text>
<text x="59.2" y="50.4">5V</text>
<text x="57.6" y="58">GND</text>
<text x="58" y="55.5">3V3</text>
<text x="53" y="63.1">ADAT_IN1</text>
<text x="57.6" y="60.6">GND</text>
<text x="57.6" y="65.6">GND</text>
<text x="135.1" y="60.3">C158</text>
<text x="135.1" y="62.6">10u</text>
<text x="163.4" y="60.6">+3.3V</text>
<text x="53" y="68.2">ADAT_IN2</text>
<text x="57.6" y="70.7">GND</text>
<text x="51.3" y="73.3">ADAT_OUT1</text>
<text x="57.6" y="75.8">GND</text>
<text x="95" y="73.3">R133</text>
<text x="96" y="75.8">150</text>
<text x="108.5" y="73.3">R134</text>
<text x="108.5" y="75.8">150</text>
<text x="166.9" y="72.2">C117</text>
<text x="166.9" y="77.1">100n</text>
<text x="174.5" y="72.2">C118</text>
<text x="174.5" y="77.1">100n</text>
<text x="182.1" y="72.2">C119</text>
<text x="182.1" y="77.1">100n</text>
<text x="189.7" y="72.2">C120</text>
<text x="189.7" y="77.1">100n</text>
<text x="197.4" y="72.2">C121</text>
<text x="197.4" y="77.1">100n</text>
<text x="205" y="72.2">C122</text>
<text x="205" y="77.1">100n</text>
<text x="212.6" y="72.2">C123</text>
<text x="212.6" y="77.1">100n</text>
<text x="220.2" y="72.2">C124</text>
<text x="220.2" y="77.1">100n</text>
<text x="227.8" y="72.2">C125</text>
<text x="227.8" y="77.1">4.7u</text>
<text x="235.5" y="72.2">C126</text>
<text x="235.5" y="77.1">1u</text>
<text x="243.1" y="72.2">C127</text>
<text x="243.1" y="77.1">1u</text>
<text x="50" y="83.4">ADAT_THRU1</text>
<text x="51.3" y="78.3">ADAT_OUT2</text>
<text x="57.6" y="80.9">GND</text>
<text x="50" y="88.5">ADAT_THRU2</text>
<text x="57.6" y="86">GND</text>
<text x="57.6" y="91">GND</text>
<text x="211.7" y="96.1">+3.3V</text>
<text x="249" y="101.2">FBMH2012HM221-TV</text>
<text x="256.7" y="98.7">L101</text>
<text x="192.6" y="102.5">+3.3V</text>
<text x="250.9" y="106.8">U101A</text>
<text x="34.8" y="112.6">+5V</text>
<text x="72.9" y="112.6">+5V</text>
<text x="110.1" y="112.6">+3.3V</text>
<text x="132.9" y="108.8">+3.3V</text>
<text x="247.1" y="109.3">10M02SCE144</text>
<text x="261.1" y="109.1">C128</text>
<text x="262.4" y="113.9">10u</text>
<text x="203.7" y="116.4">VCCIO1</text>
<text x="203.7" y="119">VCCIO1</text>
<text x="218" y="119.6" transform="rotate(-90 218 119.6)">VCC_ONE</text>
<text x="220.6" y="119.6" transform="rotate(-90 220.6 119.6)">VCC_ONE</text>
<text x="223.1" y="119.6" transform="rotate(-90 223.1 119.6)">VCC_ONE</text>
<text x="225.7" y="119.6" transform="rotate(-90 225.7 119.6)">VCC_ONE</text>
<text x="228.2" y="119.6" transform="rotate(-90 228.2 119.6)">VCC_ONE</text>
<text x="230.7" y="119.6" transform="rotate(-90 230.7 119.6)">VCC_ONE</text>
<text x="233.3" y="119.6" transform="rotate(-90 233.3 119.6)">VCC_ONE</text>
<text x="235.8" y="119.6" transform="rotate(-90 235.8 119.6)">VCC_ONE</text>
<text x="238.4" y="119.6" transform="rotate(-90 238.4 119.6)">VCC_ONE</text>
<text x="240.9" y="119.6" transform="rotate(-90 240.9 119.6)">VCC_ONE</text>
<text x="243.4" y="119.6" transform="rotate(-90 243.4 119.6)">VCC_ONE</text>
<text x="246" y="119.6" transform="rotate(-90 246 119.6)">VCC_ONE</text>
<text x="136.4" y="120.5">C151</text>
<text x="136.4" y="125.3">10n</text>
<text x="144" y="120.5">C152</text>
<text x="144" y="125.3">100n</text>
<text x="151.6" y="120.5">C153</text>
<text x="151.6" y="125.3">100n</text>
<text x="159.3" y="120.5">C154</text>
<text x="159.3" y="125.3">100n</text>
<text x="166.9" y="120.5">C155</text>
<text x="166.9" y="125.3">100n</text>
<text x="174.5" y="120.5">C156</text>
<text x="174.5" y="125.3">100n</text>
<text x="182.1" y="120.5">C157</text>
<text x="182.1" y="125.3">100n</text>
<text x="203.7" y="121.5">VCCIO2</text>
<text x="203.7" y="124.1">VCCIO3</text>
<text x="18.3" y="131.7">C129</text>
<text x="37.7" y="131.3" transform="rotate(-90 37.7 131.3)">VCC</text>
<text x="43.2" y="131.7">U102C</text>
<text x="56.4" y="131.7">C130</text>
<text x="75.8" y="131.3" transform="rotate(-90 75.8 131.3)">VCC</text>
<text x="81.3" y="131.7">U103C</text>
<text x="94.5" y="131.7">C159</text>
<text x="113.9" y="131.3" transform="rotate(-90 113.9 131.3)">VCC</text>
<text x="119.4" y="131.7">U108C</text>
<text x="203.7" y="126.6">VCCIO3</text>
<text x="203.7" y="129.1">VCCIO3</text>
<text x="203.7" y="131.7">VCCIO5</text>
<text x="252.4" y="126.6">VCCA1</text>
<text x="252.4" y="129.1">VCCA2</text>
<text x="252.4" y="131.7">VCCA3</text>
<text x="18.4" y="134.5">100n</text>
<text x="37.7" y="136.7" transform="rotate(-90 37.7 136.7)">GND</text>
<text x="43.2" y="134.2">74LVC2G17</text>
<text x="56.5" y="134.5">100n</text>
<text x="75.8" y="136.7" transform="rotate(-90 75.8 136.7)">GND</text>
<text x="81.3" y="134.2">74LVC2G17</text>
<text x="94.6" y="134.5">100n</text>
<text x="113.9" y="136.7" transform="rotate(-90 113.9 136.7)">GND</text>
<text x="119.4" y="134.2">74LVC2G17</text>
<text x="203.7" y="134.2">VCCIO6</text>
<text x="203.7" y="136.8">VCCIO6</text>
<text x="252.4" y="134.2">VCCA4</text>
<text x="252.4" y="136.8">VCCA5</text>
<text x="203.7" y="139.3">VCCIO8</text>
<text x="203.7" y="141.8">VCCIO8</text>
<text x="203.7" y="144.4">VCCIO8</text>
<text x="214.2" y="148.1" transform="rotate(-90 214.2 148.1)">GND</text>
<text x="216.8" y="148.1" transform="rotate(-90 216.8 148.1)">GND</text>
<text x="219.3" y="148.1" transform="rotate(-90 219.3 148.1)">GND</text>
<text x="221.8" y="148.1" transform="rotate(-90 221.8 148.1)">GND</text>
<text x="224.4" y="148.1" transform="rotate(-90 224.4 148.1)">GND</text>
<text x="226.9" y="148.1" transform="rotate(-90 226.9 148.1)">GND</text>
<text x="229.5" y="148.1" transform="rotate(-90 229.5 148.1)">GND</text>
<text x="232" y="148.1" transform="rotate(-90 232 148.1)">GND</text>
<text x="234.5" y="148.1" transform="rotate(-90 234.5 148.1)">GND</text>
<text x="237.1" y="148.1" transform="rotate(-90 237.1 148.1)">GND</text>
<text x="239.6" y="148.1" transform="rotate(-90 239.6 148.1)">GND</text>
<text x="242.2" y="148.1" transform="rotate(-90 242.2 148.1)">GND</text>
<text x="244.7" y="148.1" transform="rotate(-90 244.7 148.1)">GND</text>
<text x="247.2" y="148.1" transform="rotate(-90 247.2 148.1)">GND</text>
<text x="249.8" y="148.1" transform="rotate(-90 249.8 148.1)">PAD</text>
<text x="34.8" y="154.5">+5V</text>
<text x="72.9" y="154.5">+5V</text>
<text x="110.1" y="154.5">+3.3V</text>
<text x="140.6" y="167.2">+3.3V</text>
<text x="146.6" y="167.2">+5V</text>
<text x="151" y="167.2">+12V</text>
<text x="18.3" y="173.6">C131</text>
<text x="37.7" y="173.2" transform="rotate(-90 37.7 173.2)">VCC</text>
<text x="43.2" y="173.6">U104C</text>
<text x="56.4" y="173.6">C132</text>
<text x="75.8" y="173.2" transform="rotate(-90 75.8 173.2)">VCC</text>
<text x="81.3" y="173.6">U105C</text>
<text x="94.5" y="173.6">C160</text>
<text x="113.9" y="173.2" transform="rotate(-90 113.9 173.2)">VCC</text>
<text x="119.4" y="173.6">U109C</text>
<text x="18.4" y="176.4">100n</text>
<text x="37.7" y="178.6" transform="rotate(-90 37.7 178.6)">GND</text>
<text x="43.2" y="176.1">74LVC2G17</text>
<text x="56.5" y="176.4">100n</text>
<text x="75.8" y="178.6" transform="rotate(-90 75.8 178.6)">GND</text>
<text x="81.3" y="176.1">74LVC2G17</text>
<text x="94.6" y="176.4">100n</text>
<text x="113.9" y="178.6" transform="rotate(-90 113.9 178.6)">GND</text>
<text x="119.4" y="176.1">74LVC2G17</text>
<text x="162.6" y="177.4">PWR_FLAG</text>
<text x="162.6" y="185">PWR_FLAG</text>
<text x="162.6" y="181.2">PWR_FLAG</text>
<text x="162.6" y="188.8">PWR_FLAG</text>
</g>
<g font-size="1.8" fill="#a90000">
<text x="63.4" y="41.7">1</text>
<text x="63.4" y="44.2">2</text>
<text x="63.4" y="46.7">3</text>
<text x="63.4" y="49.3">4</text>
<text x="63.4" y="51.8">5</text>
<text x="63.4" y="54.4">6</text>
<text x="63.4" y="56.9">7</text>
<text x="63.4" y="59.4">8</text>
<text x="62.8" y="64.5">10</text>
<text x="63.4" y="62">9</text>
<text x="62.8" y="67.1">11</text>
<text x="62.8" y="69.6">12</text>
<text x="62.8" y="72.1">13</text>
<text x="62.8" y="74.7">14</text>
<text x="62.8" y="77.2">15</text>
<text x="62.8" y="79.8">16</text>
<text x="62.8" y="82.3">17</text>
<text x="62.8" y="84.8">18</text>
<text x="62.8" y="87.4">19</text>
<text x="62.8" y="89.9">20</text>
<text x="216.9" y="109.3" transform="rotate(-90 216.9 109.3)">73</text>
<text x="219.5" y="109.3" transform="rotate(-90 219.5 109.3)">72</text>
<text x="222" y="109.3" transform="rotate(-90 222 109.3)">58</text>
<text x="224.5" y="109.3" transform="rotate(-90 224.5 109.3)">37</text>
<text x="227.1" y="109.3" transform="rotate(-90 227.1 109.3)">36</text>
<text x="229.6" y="109.9" transform="rotate(-90 229.6 109.9)">144</text>
<text x="232.2" y="109.9" transform="rotate(-90 232.2 109.9)">142</text>
<text x="234.7" y="109.9" transform="rotate(-90 234.7 109.9)">132</text>
<text x="237.2" y="109.9" transform="rotate(-90 237.2 109.9)">118</text>
<text x="239.8" y="109.9" transform="rotate(-90 239.8 109.9)">109</text>
<text x="242.3" y="109.9" transform="rotate(-90 242.3 109.9)">108</text>
<text x="244.9" y="108.7" transform="rotate(-90 244.9 108.7)">1</text>
<text x="199.3" y="115.3">22</text>
<text x="199.3" y="117.9">12</text>
<text x="36.6" y="125.2" transform="rotate(-90 36.6 125.2)">5</text>
<text x="74.7" y="125.2" transform="rotate(-90 74.7 125.2)">5</text>
<text x="112.8" y="125.2" transform="rotate(-90 112.8 125.2)">5</text>
<text x="199.3" y="120.4">29</text>
<text x="199.3" y="122.9">64</text>
<text x="199.3" y="125.5">56</text>
<text x="260.3" y="125.5">35</text>
<text x="199.3" y="128">43</text>
<text x="199.3" y="130.6">82</text>
<text x="259.7" y="130.6">107</text>
<text x="260.3" y="128">34</text>
<text x="198.7" y="135.6">102</text>
<text x="199.3" y="133.1">93</text>
<text x="260.3" y="135.6">71</text>
<text x="260.9" y="133.1">2</text>
<text x="36.6" y="140.4" transform="rotate(-90 36.6 140.4)">2</text>
<text x="74.7" y="140.4" transform="rotate(-90 74.7 140.4)">2</text>
<text x="112.8" y="140.4" transform="rotate(-90 112.8 140.4)">2</text>
<text x="198.7" y="138.2">136</text>
<text x="198.7" y="140.7">121</text>
<text x="198.7" y="143.3">111</text>
<text x="213.1" y="153" transform="rotate(-90 213.1 153)">104</text>
<text x="215.6" y="152.4" transform="rotate(-90 215.6 152.4)">11</text>
<text x="218.2" y="153" transform="rotate(-90 218.2 153)">110</text>
<text x="220.7" y="153" transform="rotate(-90 220.7 153)">119</text>
<text x="223.3" y="153" transform="rotate(-90 223.3 153)">133</text>
<text x="225.8" y="153" transform="rotate(-90 225.8 153)">143</text>
<text x="228.3" y="152.4" transform="rotate(-90 228.3 152.4)">20</text>
<text x="230.9" y="152.4" transform="rotate(-90 230.9 152.4)">30</text>
<text x="233.4" y="152.4" transform="rotate(-90 233.4 152.4)">38</text>
<text x="236" y="152.4" transform="rotate(-90 236 152.4)">45</text>
<text x="238.5" y="152.4" transform="rotate(-90 238.5 152.4)">57</text>
<text x="241" y="152.4" transform="rotate(-90 241 152.4)">66</text>
<text x="243.6" y="152.4" transform="rotate(-90 243.6 152.4)">83</text>
<text x="246.1" y="152.4" transform="rotate(-90 246.1 152.4)">96</text>
<text x="248.7" y="153" transform="rotate(-90 248.7 153)">145</text>
<text x="36.6" y="167.1" transform="rotate(-90 36.6 167.1)">5</text>
<text x="74.7" y="167.1" transform="rotate(-90 74.7 167.1)">5</text>
<text x="112.8" y="167.1" transform="rotate(-90 112.8 167.1)">5</text>
<text x="36.6" y="182.3" transform="rotate(-90 36.6 182.3)">2</text>
<text x="74.7" y="182.3" transform="rotate(-90 74.7 182.3)">2</text>
<text x="112.8" y="182.3" transform="rotate(-90 112.8 182.3)">2</text>
</g>
</svg>
